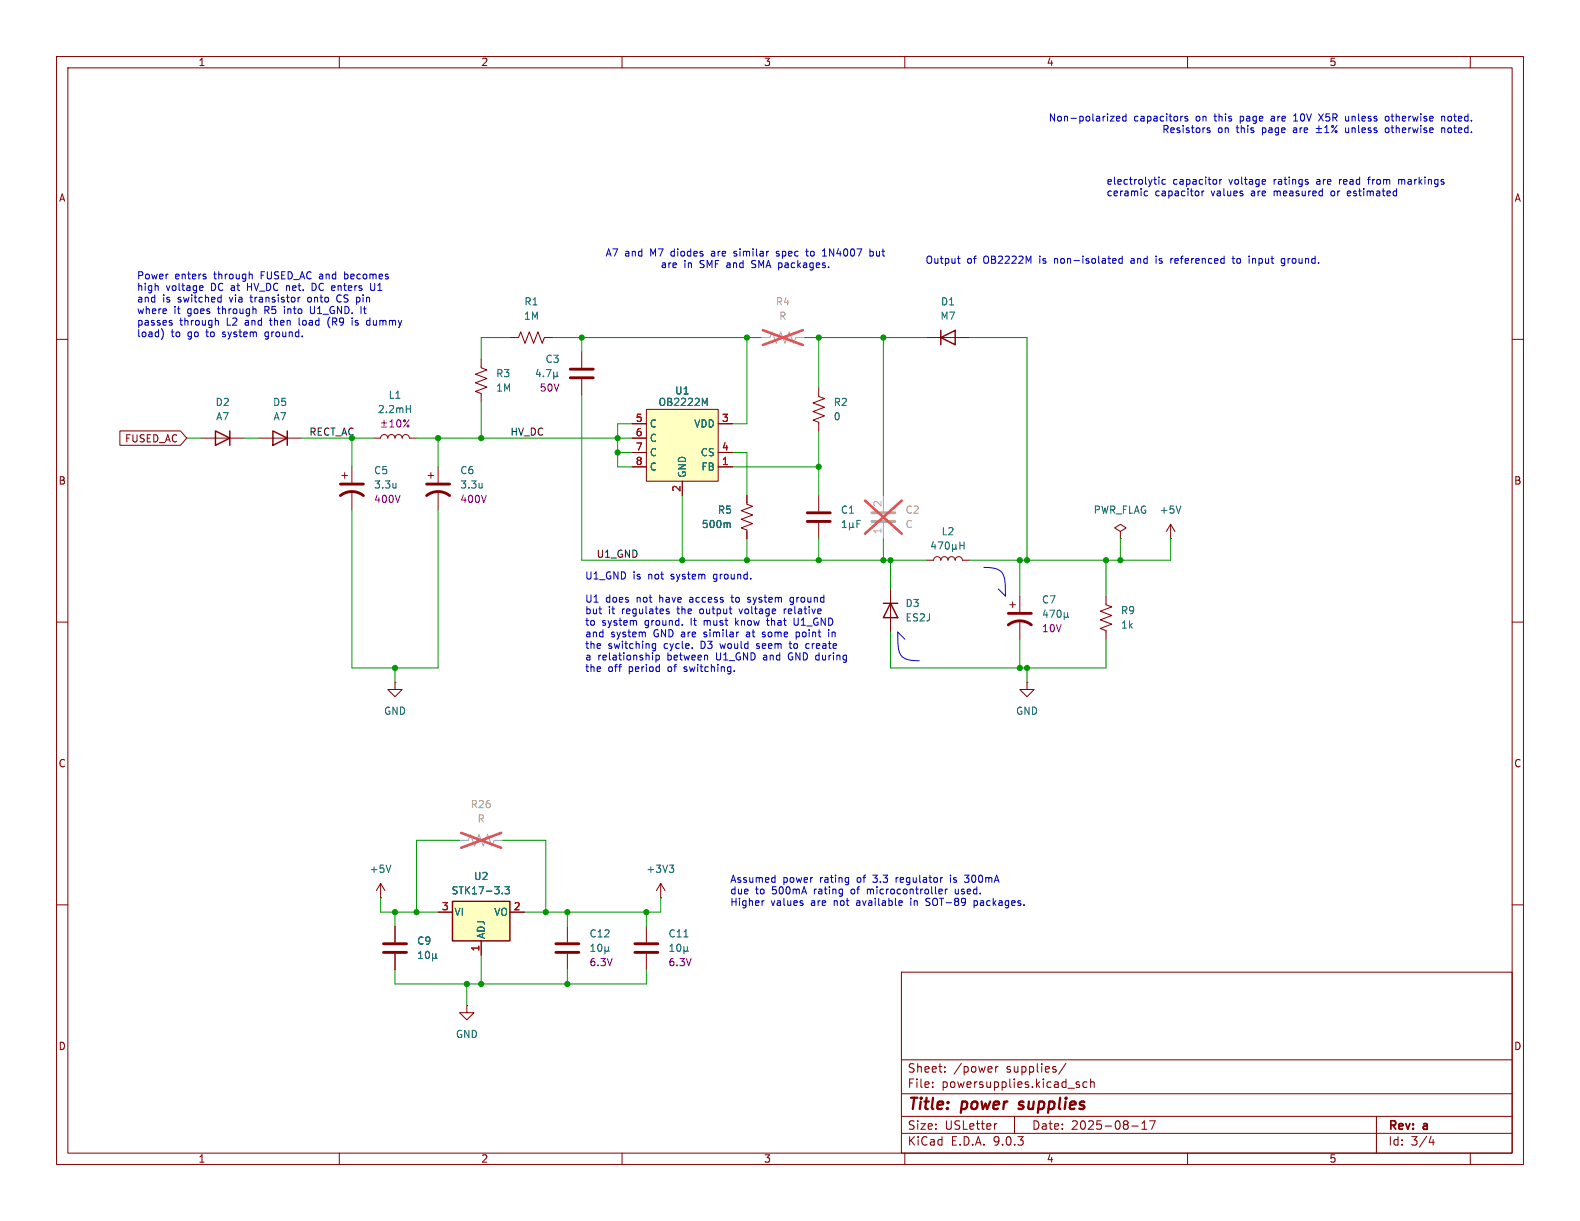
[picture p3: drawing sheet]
<svg xmlns="http://www.w3.org/2000/svg" width="279mm" height="216mm" viewBox="0 0 279 216" stroke-linecap="round" stroke-linejoin="round" font-family="sans-serif">
<g fill="none" stroke="#840000" stroke-width=".18">
<path d="M10 10h259.4v195.9h-259.4zM12 12h255.4v191.9h-255.4zM60 10v2M110 10v2M160 10v2M210 10v2M260 10v2M10 60h2M35.6 77.5h7.6M45.7 77.5h7.6M66 77.5h1.3a.64 .64 0 0 1 .6-.7 .64 .64 0 0 1 .7 .7 .64 .64 0 0 1 .6-.7 .64 .64 0 0 1 .6 .7 .64 .64 0 0 1 .7-.7 .64 .64 0 0 1 .6 .7 .64 .64 0 0 1 .7-.7 .64 .64 0 0 1 .6 .7h1.3M144.8 68.6v1.5l1 .4-2 .7 2 .8-2 .8 2 .7-2 .8 1 .4v1.5"/>
<path d="M267.4 60h2M75.7 84.1h1M76.2 83.6v1M77.5 82.6v2.7M77.5 86.9v3.3M10 110h2M267.4 110h2M69.8 120.7v1.2h1.3l-1.3 1.3-1.2-1.3h1.2M69.8 120.7h.1M10 160h2M100.3 163.8v2.8M100.3 168.7v2.8"/>
<path d="M159.4 171.9h108v32h-108zM267.4 160h2M159.4 197.4h108M159.4 193.4h108M159.4 187.4h108M164.9 192.1v.2M164.9 191.4v.1M167.1 189.4v.2M167.1 188.7v.1M176.1 188.6v1M176.3 198.7l-.3 .1M176.5 188.6l-.3 .1-.1 .2"/>
<path d="M179.4 197.4v3M188.5 188l-1.3 1.9M190.3 191.6l.6 .4-.2 .3-.4-.1M190.9 191.4l-.4-.1-.2 .2M192.2 191.4l-.4-.1-.3 .3v.4l.1 .2h.6M192.9 191.4l.2-.1 .3 .1 .1 .9M192.9 190.8v1.5M200.1 199.1h1.2M201.9 199.7h.9M201.9 198.6l.5-.4v1.5M203.3 198.2h1l-.7 1.5M243.4 197.4v6.5"/>
<path d="M60 203.9v2M110 203.9v2M159.4 200.4h108M160 203.9v2M210 203.9v2M253.1 200.9l-.4 1.1h.9M253.4 201.5v1M260 203.9v2"/>
</g>
<path d="M180.1 196l.2 .1M180.3 194.9l-.1 .3 .1 .1" fill="none" stroke="#840000" stroke-width=".4"/>
<path d="M71.8 72.3h.8M72.6 71.7v1.3M85.3 85.5v.8M85.3 86.2h-.1M104.5 168.2h.7M104.5 167.3l.4-.4v1.3M105.9 167l.1-.1a.68 .68 0 0 1 .4 .7 .68 .68 0 0 1-.4 .6 .84 .84 0 0 1-.1-1.2zM107 168l.2 .2h.2l.2-.2M107 167.4v1.2M107.6 168l.2 .2M107.6 167.4v.6" fill="none" stroke="#006464" stroke-width=".18"/>
<g fill="none" stroke="#840084" stroke-width=".18">
<path d="M67.4 74.8h1M67.4 75.5h1M67.9 74.3v1M68.9 75.5h.8M68.9 74.6l.4-.4v1.3M70.3 74.4l.2-.2a.68 .68 0 0 1 .4 .7 .68 .68 0 0 1-.4 .6l-.2-.1-.1-.4zM72.3 74.2l-.9 1.3"/>
<circle cx="71.5" cy="74.4" r=".18"/>
<circle cx="72.2" cy="75.3" r=".18"/>
</g>
<path d="M75.4 87.6a3.3 3.3 0 0 1 4.1 0M75.4 85.6h4.1M98.3 168.4h4.1M98.3 166.9h4.1" fill="none" stroke="#840000" stroke-width=".51"/>
<path d="M38.1 76.2l2.5 1.3-2.5 1.2zM40.6 76.2v2.5M48.3 76.2l2.5 1.3-2.5 1.2zM50.8 76.2v2.5" fill="none" stroke="#840000" stroke-width=".25"/>
<path d="M80 159.4h10.2v7h-10.2z" fill="#ffffc2"/>
<path d="M80 159.4h10.2v7h-10.2z" fill="none" stroke="#840000" stroke-width=".25"/>
<path d="M85.1 63.5v1.5l1 .4-2 .8 2 .7-2 .8 2 .8-2 .7 1 .4v1.5M102.9 62.2v2.8M102.9 67.1v2.8M77.5 161.3h2.5M85.1 166.4v2.5M90.2 161.3h2.5" fill="none" stroke="#840000" stroke-width=".18"/>
<path d="M95.1 65.3l-.3 .9h.8M95.4 65.8v.8M96.1 66.5v.1M96.6 65.3h.8l-.5 1.3M97.9 65.8v1.2M97.9 66.4l.2 .2h.2l.2-.2M98.5 66.4l.2 .2M98.5 65.8v.6M88.8 157.9v.2M89.3 156.8h.8l-.4 .5 .3 .1v.5l-.2 .2-.5-.2" fill="none" stroke="#006464" stroke-width=".18"/>
<path d="M100.8 65.3h4.1M100.8 66.8h4.1" fill="none" stroke="#840000" stroke-width=".51"/>
<path d="M81.3 148.6h1.5l.4-1 .7 2 .8-2 .8 2 .7-2 .8 2 .4-1h1.5" fill="none" stroke="#a1a1a1" stroke-width=".18"/>
<path d="M81.6 147.3l7 2.6M88.6 147.3l-7 2.6" fill="none" stroke="#e65255" stroke-width=".46"/>
<path d="M114.3 72.4h12.7v12.7h-12.7z" fill="#ffffc2"/>
<g fill="none" stroke="#840000" stroke-width=".18">
<path d="M90.2 59.7h1.5l.4-1 .7 2 .8-2 .8 2 .7-2 .8 2 .4-1h1.5M163.8 59.7h7.6M21.2 76.2h10.7l1.1 1.3-1.1 1.2h-10.7zM111.8 74.9h2.5M111.8 77.5h2.5M114.3 72.4h12.7v12.7h-12.7zM127 74.9h2.5M60.5 84.1h1M61 83.6v1M62.2 82.6v2.7M62.2 86.9v3.3M111.8 80h2.5"/>
<path d="M111.8 82.6h2.5M120.6 85.1v2.5M127 80h2.5M127 82.6h2.5M132.1 87.6v1.6l1 .3-2 .8 2 .8-2 .7 2 .8-2 .7 1 .4v1.6M144.8 87.6v2.8M144.8 92.5v2.8M163.8 99.1h1.3a.64 .64 0 0 1 .6-.7 .64 .64 0 0 1 .7 .7 .64 .64 0 0 1 .6-.7 .64 .64 0 0 1 .6 .7 .64 .64 0 0 1 .7-.7 .64 .64 0 0 1 .6 .7 .64 .64 0 0 1 .6-.7 .64 .64 0 0 1 .7 .7h1.2M198.1 94l1-.7-1-.6-1 .6 1 .7v1.3M198.1 95.3h.1M207 95.3h.1M207 92.7l-.8 1.3"/>
<path d="M207 92.7l.8 1.3M207 92.7v2.6M157.5 104.1v7.7M178.6 106.9h1M179.1 106.4v1M180.3 105.4v2.8M180.3 109.7v3.3M195.6 105.4v1.5l1 .4-2 .8 2 .7-2 .8 2 .8-2 .7 1 .4v1.5M181.6 120.7v1.2h1.3l-1.3 1.3-1.3-1.3h1.3M181.6 120.7h.1M67.3 158.8h.1M67.3 156.2l-.8 1.3"/>
<path d="M67.3 156.2l.8 1.3M67.3 156.2v2.6M116.8 158.8h.1M116.8 156.2l-.7 1.3M116.8 156.2l.8 1.3M116.8 156.2v2.6M69.8 163.8v2.8M69.8 168.7v2.8M77.5 161.3h2.5M82.5 177.8v1.3h1.3l-1.3 1.2-1.2-1.2h1.2M82.5 177.8h.1M85.1 166.4v2.5"/>
<path d="M90.2 161.3h2.5M114.3 163.8v2.8M114.3 168.7v2.8"/>
</g>
<g fill="none" stroke="#006464" stroke-width=".18">
<path d="M124.6 71.3l.4-.9v1.3M70 85.5v.8M70 86.2h.1M128.8 92.4l.3 .2v.7M148.9 93.3h.8M148.9 92.4l.4-.4v1.3M150.2 93.1l.2 .2h.2l.2-.2M150.2 92.4v1.3M150.8 93.1l.2 .2M150.8 92.4v.7M151.5 92.6h.5M152.1 92h-.6v1.3"/>
<path d="M165 95.8l-.3 .9h.8M165.3 96.3v.8M165.9 95.8h.8l-.5 1.3M167.3 96l.2-.2a.68 .68 0 0 1 .4 .7 .68 .68 0 0 1-.4 .6l-.2-.1-.1-.4zM168.4 96.9l.2 .2h.2l.2-.2M168.4 96.3v1.2M169 96.9l.2 .2M169 96.3v.6M169.8 95.8v1.3M169.8 96.4h.7M170.5 95.8v1.3M208.8 89.5l-.4 1.2"/>
<path d="M184.8 107.8l-.3 .9h.8M185.1 108.3v.9M185.7 107.9h.8l-.5 1.3M187 108l.2-.1a.68 .68 0 0 1 .5 .6 .68 .68 0 0 1-.5 .7l-.2-.2-.1-.3zM188.2 109l.2 .2h.2l.2-.2M188.2 108.3v1.3M188.8 109l.2 .2M188.8 108.3v.7M69.1 153l-.4 1.2M88.8 157.9v.2M89.3 156.8h.8l-.4 .5 .3 .1v.5l-.2 .2-.5-.2M118.4 153h.7l-.4 .5"/>
<path d="M118.9 153.5l.2 .2v.3l-.2 .2M74 169.5h.7M74 168.6l.4-.4v1.3M75.3 168.3l.2-.1a.68 .68 0 0 1 .5 .7 .68 .68 0 0 1-.5 .6l-.2-.1-.1-.4zM76.5 169.3l.2 .2h.2l.2-.2M76.5 168.6v1.3M77.1 169.3l.2 .2M77.1 168.6v.7M118.5 168.2h.7M118.5 167.3l.3-.4v1.3M119.9 167l.1-.1a.68 .68 0 0 1 .4 .7 .68 .68 0 0 1-.4 .6 .84 .84 0 0 1-.1-1.2zM120.9 168l.2 .2h.3l.1-.2"/>
<path d="M120.9 167.4v1.2M120.9 165.7h.8M121.5 168l.2 .2M121.5 167.4v.6"/>
</g>
<path d="M60.2 87.6a3.3 3.3 0 0 1 4.1 0M60.2 85.6h4.1M142.7 90.7h4.1M142.7 92.2h4.1M178.3 110.5a3.3 3.3 0 0 1 4.1 0M178.3 108.5h4.1M67.8 168.4h4.1M67.8 166.9h4.1M112.3 168.4h4M112.3 166.9h4" fill="none" stroke="#840000" stroke-width=".51"/>
<path d="M166.4 59.7l2.5-1.3v2.6zM166.4 58.4v2.6M156.2 106.7h2.5M157.5 106.7l1.2 2.5h-2.5z" fill="none" stroke="#840000" stroke-width=".25"/>
<path d="M154.2 92.2h4M154.2 90.7h4" fill="none" stroke="#a1a1a1" stroke-width=".51"/>
<path d="M134.6 59.7h1.5l.4-1 .8 2 .7-2 .8 2 .8-2 .7 2 .4-1h1.5M156.2 87.6v2.8M156.2 92.5v2.8" fill="none" stroke="#a1a1a1" stroke-width=".18"/>
<path d="M134.9 58.4l7.1 2.6M142 58.4l-7.1 2.6M153 88.5l6.4 5.9M159.4 88.5l-6.4 5.9" fill="none" stroke="#e65255" stroke-width=".46"/>
<g fill="none" stroke="#009600" stroke-width=".18">
<path d="M90.2 59.7h-5.1v3.8M97.8 59.7h36.8M102.9 59.7v2.5M132.1 59.7v15.2h-2.6M142.2 59.7h21.6M144.8 59.7v8.9M156.2 59.7v27.9M171.4 59.7h10.2v39.4M33 77.5h2.6M43.2 77.5h2.5M53.3 77.5h12.7M62.2 77.5v5.1"/>
<path d="M73.7 77.5h38.1M77.5 77.5v5.1M85.1 71.1v6.4M102.9 69.9v29.2h60.9M111.8 74.9h-2.6v7.7h2.6M144.8 76.2v11.4M62.2 90.2v27.9h15.3v-27.9M109.2 80h2.6M120.6 87.6v11.5M129.5 82.6h15.3M129.5 80h2.6v7.6M132.1 95.3v3.8"/>
<path d="M144.8 95.3v3.8M156.2 95.3v3.8M157.5 99.1v5M180.3 99.1v6.3M195.6 99.1v6.3M198.1 95.3v3.8M207 95.3v3.8h-35.6M69.8 118.1v2.6M157.5 111.8v6.3h38.1v-5.1M180.3 113v5.1M181.6 118.1v2.6M67.3 158.8v2.5h10.2"/>
<path d="M81.3 148.6h-7.6v12.7M88.9 148.6h7.6v12.7M116.8 158.8v2.5h-24.1M69.8 171.5v2.5h44.5v-2.5M69.8 161.3v2.5M82.5 174v3.8M85.1 168.9v5.1M100.3 161.3v2.5M100.3 171.5v2.5M114.3 161.3v2.5"/>
</g>
<g fill="none" stroke="#0000c2" stroke-width=".18">
<path d="M196.3 20.6h.7l-.7 .8h.7M197.4 21l.6-.1v-.3h-.4l-.2 .1 .1 .6h.5M199.1 20.6h-.3l-.3 .2 .1 .5h.5M199.1 20.1v1.3M202.3 34.4l.3 .2h.3M202.5 33.8l-.2 .2M204.9 31.3v.1M204.9 31.7v.9M206.1 31.8l-.4-.1-.2 .3 .1 .5h.5M209 20.6h.2M210 20.6h-.3l-.2 .1 .1 .2 .4 .1v.3h-.5M212.6 33.8v.8"/>
<path d="M212.7 33.8l-.1 .2M213.9 22.7l-.3-.1-.1 .2v.2l.4 .1v.3h-.4M215.7 31.7v.9M216.1 31.7l-.4 .3M223.6 31.7l.2 .3-.6 .2M223.7 32.5l-.1 .1M224.9 20.6h-.1M224.9 20.9l-.1 .2 .1 .3M228.8 21.4h.7M228.8 20.5l.3-.4v1.3M232.7 23.4h1M232.7 22.7h1"/>
<path d="M233.2 20.1l.8 1.3M233.2 22.2v1M234 20.1l-.8 1.3M234.3 23.4h.7M234.3 22.5l.3-.3v1.2M235.5 33.8l-.1 .2 .1 .6M235.5 22.2v.2l.1 .1 .2-.1v-.2M236.4 22.2l-.9 1.2M236.9 31.7v.9M237.1 31.7l-.2 .3M237.9 22.6v.7l.4 .1M238.5 21.3l-.4 .1"/>
<path d="M238.5 20.6v.8M238.7 33.8h-.3l-.1 .2v.6h.4M238.9 34.1l-.6 .1M241.8 31.7h.5M242.3 31.3l-.3 .2v1.1M245 20.7l.2-.1 .4 .1v.5l-.1 .1-.3 .1-.2-.1zM245.5 22.7l-.3-.1-.2 .2v.5l.2 .1h.3M247.3 31.9l.4-.2 .2 .2M247.3 31.7v.9M254.9 20.7l.2-.1h.3l.1 .8M254.9 20.6v.8M254.9 22.6v.8"/>
<path d="M254.9 22.7l.2-.1 .3 .1 .1 .7M256.1 20.7v.6M27.9 50.6l.1 .8M28.8 58.6v.9l-.3 .5M30.3 57.1l.2 .2-.2 .2M30.3 56.7h.1M35.5 50.5l.3 .1 .1 .2-.6 .1M35.8 51.3l-.3 .1M36.4 49v.3M38.6 56.7v.8M38.7 52.6h.4M39.1 52.1v1.3"/>
<path d="M39.1 53.3l-.4 .1M44.4 48.5l.2 .2v.6M46.9 59.9l.1 .1M47.1 58.7l-.3 .2v.4l.3 .2M50.3 54.6v.9M52.7 52.6v.8M52.9 56.2v1.1l.2 .2M53.1 52.6l-.4 .2M54.5 52.6l-.1 .2 .1 .5M54.9 54.2v1l.1 .2 .4 .1M55.2 50.1v1.3l.5-.1M58.1 56.4a1.48 1.48 0 0 0 .2 1.6"/>
<path d="M59.8 52.2a.72 .72 0 0 0 .2 1.2M60.9 48v1.3M60.9 49.3h.2M61.1 48.5h-.2M62.3 56.7v.8M63.8 54.2v1.3M65.1 56.7h.3M65.4 56.2v1.3M65.4 57.4l-.3 .1M65.5 50.1v1l.3 .3 .3-.1 .2-.2v-1M129.8 45.2l.1 .1M130 44.4l-.2 .2 .2 .3"/>
<path d="M137.3 45.2l.3 .1M137.6 44.4l-.3 .2v.2l.3 .1M142.5 44.4h.5M142.7 44v1.1l.3 .2M145.4 45.3h.8M145.7 44.2l.1-.2v1.3M153.8 44.5l.4-.1 .2 .3-.1 .5h-.5M153.8 44v1.3M169.3 45.7h.5M169.5 45.3v1.1l.3 .2M196.9 45.7l.4 .1 .1 .2-.6 .1M197.3 46.5l-.4 .1"/>
<path d="M198.4 45.8l-.3-.1-.3 .3 .2 .5h.4M198.4 45.3v1.3M200.1 45.7l-.1 .1M200.1 46.1l-.1 .2 .1 .3M204.4 45.3v.1M204.4 45.7v.9M207.4 45.7l-.4 .3M217.9 45.7h.4M218 45.3v1.1l.3 .2M221.5 45.7v.9M221.9 45.7l-.4 .1M226.7 45.8h.5"/>
<path d="M226.7 46.5h.5M227.2 45.7v1l-.3 .3-.3-.1M112.5 109.8v.8M114.1 111.8v.8M115.4 115.4v.2M115.4 115.9v.8M115.9 113.9l-.3-.1-.3 .3 .2 .5h.4M115.9 113.8v1l-.2 .3-.3-.1M116 115.9v1.2M116 115.9h.4l.2 .2-.1 .5h-.5M117.9 108l.4 .2 .1 .1-.2 .2h-.4M117.9 107.7h.4"/>
<path d="M120.7 110.4v.2M129.2 105.6h.5M129.4 105.2l.1 1.2M129.8 118.6v.1M130.1 109.3v1.3M130.6 109.7l-.5 .5M130.7 107.7l.3 .8M132.1 111.8h-.1M132.1 112.1l-.1 .2 .1 .3M132.2 106.4l.4 .1M132.6 105.6l-.4 .2 .1 .2 .3 .1M133.8 114.6l.1 .1"/>
<path d="M134 113.8l-.2 .2 .2 .2M134.8 112.5l.4 .1M135.2 111.8l-.4 .1 .1 .2 .3 .1M135.7 109.3v1.1l.3 .2M138.7 107.7v.8M138.8 107.7l-.1 .2M139.5 113.8h.5M139.6 115.5l-.2 .5 .2 .6M139.7 113.4v1.1l.3 .2M140.2 106.8l-.1 .1-.3-.1M140.3 105.7l-.4-.1-.2 .3 .1 .5h.5M140.4 109.3l.1 1.1 .2 .2 .3-.1"/>
<path d="M140.8 111.8h.4l.1 .1M140.8 111.8v1.2M141.3 112.5l-.1 .1-.4-.1M142.5 114.5l.2 .2 .4-.1M142.6 113.9h-.1M146.5 111.8v.8M147.1 111.8v.8M147.3 111.8l-.2 .1M160 113l-1.3-1.2 .1 2a2.93 2.93 0 0 0 .9 2.5l1 .4 1.9 .1M174 100.3l.8 .1a2.54 2.54 0 0 1 2.9 2l.1 3-1.3-1.3M135.1 159.3l-.3 .1M136.7 155.2h.4"/>
<path d="M137.1 154.7v1.3M137.1 156h-.4M142 159.7v.3M149.9 155.2h.2M150.1 155.2l-.1 1.1M150.1 156h-.2M153.4 157.2v.9M153.6 157.2l-.2 .1M158.5 155.2v.8M158.7 155.2l-.2 .2M159.4 159.3l.2 .3-.7 .1M161.1 159.3v.8"/>
<path d="M163.8 159v.3l.4 .2M166.6 158l-.4 .1M166.6 157.3v.2l-.6 .1M166.6 155.2h.1M167.2 157.2v.9M167.5 157.2l-.3 .3M168.1 154.7v.2M168.1 155.2v.8M168.9 157.2v.7l.4 .2M170.6 154.7h.7l-.4 .5 .3 .1M170.6 156h.6M172.3 159.3h.3l.2 .1"/>
<path d="M172.3 159.3v1.2M172.8 160l-.2 .1-.3-.1M159.5 160l-.1 .1M163.7 160l.5 .1"/>
<circle cx="236.3" cy="23.3" r=".18"/>
</g>
<g fill="#009600" stroke="#009600" stroke-width=".18">
<circle cx="100.3" cy="161.3" r=".46"/>
<circle cx="100.3" cy="174" r=".46"/>
<circle cx="96.5" cy="161.3" r=".46"/>
<circle cx="73.7" cy="161.3" r=".46"/>
<circle cx="69.8" cy="161.3" r=".46"/>
<circle cx="85.1" cy="174" r=".46"/>
<circle cx="82.5" cy="174" r=".46"/>
<circle cx="114.3" cy="161.3" r=".46"/>
<circle cx="144.8" cy="82.6" r=".46"/>
<circle cx="144.8" cy="59.7" r=".46"/>
<circle cx="109.2" cy="77.5" r=".46"/>
<circle cx="132.1" cy="99.1" r=".46"/>
<circle cx="144.8" cy="99.1" r=".46"/>
<circle cx="120.6" cy="99.1" r=".46"/>
<circle cx="156.2" cy="99.1" r=".46"/>
<circle cx="157.5" cy="99.1" r=".46"/>
<circle cx="180.3" cy="118.1" r=".46"/>
<circle cx="181.6" cy="118.1" r=".46"/>
<circle cx="195.6" cy="99.1" r=".46"/>
<circle cx="180.3" cy="99.1" r=".46"/>
<circle cx="156.2" cy="59.7" r=".46"/>
<circle cx="181.6" cy="99.1" r=".46"/>
<circle cx="198.1" cy="99.1" r=".46"/>
<circle cx="102.9" cy="59.7" r=".46"/>
<circle cx="132.1" cy="59.7" r=".46"/>
<circle cx="109.2" cy="80" r=".46"/>
<circle cx="85.1" cy="77.5" r=".46"/>
<circle cx="77.5" cy="77.5" r=".46"/>
<circle cx="69.8" cy="118.1" r=".46"/>
</g>
<g font-size="2.8" fill="#840000">
<text x="160.4" y="196.8">Title:</text>
<text x="170.1" y="196.8">power</text>
<text x="181" y="196.8">supplies</text>
</g>
<g font-size="2.1" fill="#840000">
<text x="160.4" y="189.9">Sheet:</text>
<text x="168.6" y="189.9">/power</text>
<text x="178" y="189.9">supplies/</text>
<text x="160.4" y="192.6">File:</text>
<text x="166.5" y="192.6">powersupplies.kicad_sch</text>
<text x="160.4" y="202.8">KiCad</text>
<text x="160.4" y="200">Size:</text>
<text x="167.1" y="200">USLetter</text>
<text x="168.1" y="202.8">E.D.A.</text>
<text x="175.7" y="202.8">9.0.3</text>
<text x="182.4" y="200">Date:</text>
<text x="189.4" y="200">2025-08-17</text>
<text x="245.4" y="200.2">Rev:</text>
<text x="245.4" y="202.8">Id:</text>
<text x="249.5" y="202.8">3/4</text>
<text x="251.8" y="200.2">a</text>
</g>
<g font-size="1.8" fill="#840000">
<text x="35" y="11.9">1</text>
<text x="85" y="11.9">2</text>
<text x="135" y="11.9">3</text>
<text x="185" y="11.9">4</text>
<text x="235" y="11.9">5</text>
<text x="10.3" y="35.9">A</text>
<text x="267.7" y="35.9">A</text>
<text x="22" y="78.4">FUSED_AC</text>
<text x="10.3" y="85.9">B</text>
<text x="267.7" y="85.9">B</text>
<text x="10.3" y="135.9">C</text>
<text x="267.7" y="135.9">C</text>
<text x="10.3" y="185.9">D</text>
<text x="267.7" y="185.9">D</text>
<text x="35" y="205.8">1</text>
<text x="85" y="205.8">2</text>
<text x="135" y="205.8">3</text>
<text x="185" y="205.8">4</text>
<text x="235" y="205.8">5</text>
</g>
<g font-size="1.8" fill="#0000c2">
<text x="185.4" y="21.7">Non-polarized</text>
<text x="200.5" y="21.7">capacitors</text>
<text x="205.4" y="23.7">Resistors</text>
<text x="211.6" y="21.7">on</text>
<text x="215" y="21.7">this</text>
<text x="215.3" y="23.7">on</text>
<text x="218.8" y="23.7">this</text>
<text x="219.7" y="21.7">page</text>
<text x="223.5" y="23.7">page</text>
<text x="225.4" y="21.7">are</text>
<text x="229.2" y="23.7">are</text>
<text x="229.6" y="21.7">10V</text>
<text x="234.3" y="21.7">X5R</text>
<text x="238.8" y="23.7">unless</text>
<text x="239.2" y="21.7">unless</text>
<text x="246" y="23.7">otherwise</text>
<text x="246.4" y="21.7">otherwise</text>
<text x="256.2" y="23.7">noted.</text>
<text x="256.6" y="21.7">noted.</text>
<text x="195.6" y="32.9">electrolytic</text>
<text x="195.6" y="34.9">ceramic</text>
<text x="204.2" y="34.9">capacitor</text>
<text x="207.4" y="32.9">capacitor</text>
<text x="214.3" y="34.9">values</text>
<text x="217.5" y="32.9">voltage</text>
<text x="221.5" y="34.9">are</text>
<text x="225.5" y="32.9">ratings</text>
<text x="225.7" y="34.9">measured</text>
<text x="233.3" y="32.9">are</text>
<text x="236" y="34.9">or</text>
<text x="237.5" y="32.9">read</text>
<text x="239.1" y="34.9">estimated</text>
<text x="242.8" y="32.9">from</text>
<text x="248.3" y="32.9">markings</text>
<text x="107" y="45.6">A7</text>
<text x="110.5" y="45.6">and</text>
<text x="115.1" y="45.6">M7</text>
<text x="116.7" y="47.6">are</text>
<text x="118.9" y="45.6">diodes</text>
<text x="120.9" y="47.6">in</text>
<text x="123.8" y="47.6">SMF and</text>
<text x="126.2" y="45.6">are</text>
<text x="130.4" y="45.6">similar</text>
<text x="133.4" y="47.6">SMA packages.</text>
<text x="138.1" y="45.6">spec</text>
<text x="143.7" y="45.6">to</text>
<text x="146.7" y="45.6">1N4007</text>
<text x="155.3" y="45.6">but</text>
<text x="163.6" y="46.8">Output</text>
<text x="171" y="46.8">of</text>
<text x="174" y="46.8">OB2222M</text>
<text x="184.1" y="46.8">is</text>
<text x="186.9" y="46.8">non-isolated</text>
<text x="200.6" y="46.8">and</text>
<text x="205.3" y="46.8">is</text>
<text x="208.1" y="46.8">referenced</text>
<text x="219.3" y="46.8">to</text>
<text x="222.3" y="46.8">input</text>
<text x="228.3" y="46.8">ground.</text>
<text x="24.1" y="49.6">Power</text>
<text x="24.1" y="51.6">high</text>
<text x="24.1" y="53.7">and</text>
<text x="28.7" y="53.7">is</text>
<text x="29.4" y="51.6">voltage</text>
<text x="30.9" y="49.6">enters</text>
<text x="31.6" y="53.7">switched</text>
<text x="37.4" y="51.6">DC at</text>
<text x="38" y="49.6">through</text>
<text x="40.9" y="53.7">via</text>
<text x="44.2" y="51.6">HV_DC net.</text>
<text x="44.8" y="53.7">transistor</text>
<text x="46.4" y="49.6">FUSED_AC and</text>
<text x="55.1" y="53.7">onto</text>
<text x="56" y="51.6">DC enters</text>
<text x="60.4" y="53.7">CS pin</text>
<text x="61.6" y="49.6">becomes</text>
<text x="66.8" y="51.6">U1</text>
<text x="24.1" y="55.7">where</text>
<text x="24.1" y="57.8">passes</text>
<text x="24.1" y="59.8">load)</text>
<text x="30.3" y="59.8">to</text>
<text x="30.7" y="55.7">it</text>
<text x="31.8" y="57.8">through</text>
<text x="33.2" y="55.7">goes</text>
<text x="33.3" y="59.8">go</text>
<text x="36.8" y="59.8">to</text>
<text x="38.8" y="55.7">through</text>
<text x="39.8" y="59.8">system</text>
<text x="40.2" y="57.8">L2</text>
<text x="43.6" y="57.8">and</text>
<text x="47.3" y="55.7">R5</text>
<text x="47.5" y="59.8">ground.</text>
<text x="48.2" y="57.8">then</text>
<text x="50.9" y="55.7">into</text>
<text x="53.5" y="57.8">load</text>
<text x="55.7" y="55.7">U1_GND.</text>
<text x="58.8" y="57.8">(R9</text>
<text x="63.3" y="57.8">is</text>
<text x="64.9" y="55.7">It</text>
<text x="66.1" y="57.8">dummy</text>
<text x="103.4" y="102.7">U1_GND</text>
<text x="103.4" y="106.8">U1</text>
<text x="107.1" y="106.8">does</text>
<text x="111.9" y="102.7">is</text>
<text x="112.7" y="106.8">not</text>
<text x="114.7" y="102.7">not</text>
<text x="116.9" y="106.8">have</text>
<text x="118.9" y="102.7">system</text>
<text x="122.4" y="106.8">access</text>
<text x="126.6" y="102.7">ground.</text>
<text x="130" y="106.8">to</text>
<text x="133.1" y="106.8">system</text>
<text x="140.8" y="106.8">ground</text>
<text x="103.4" y="108.8">but</text>
<text x="103.4" y="110.8">to</text>
<text x="103.4" y="112.9">and</text>
<text x="106.4" y="110.8">system</text>
<text x="107.6" y="108.8">it</text>
<text x="108" y="112.9">system</text>
<text x="110.1" y="108.8">regulates</text>
<text x="114.1" y="110.8">ground.</text>
<text x="115.7" y="112.9">GND are</text>
<text x="120.1" y="108.8">the</text>
<text x="122.4" y="110.8">It</text>
<text x="124.2" y="108.8">output</text>
<text x="124.9" y="110.8">must</text>
<text x="124.9" y="112.9">similar</text>
<text x="130.7" y="110.8">know</text>
<text x="131.4" y="108.8">voltage</text>
<text x="132.6" y="112.9">at</text>
<text x="135.7" y="112.9">some</text>
<text x="136.5" y="110.8">that</text>
<text x="139.5" y="108.8">relative</text>
<text x="141.4" y="110.8">U1_GND</text>
<text x="141.8" y="112.9">point</text>
<text x="147.8" y="112.9">in</text>
<text x="103.4" y="114.9">the</text>
<text x="103.4" y="117">a</text>
<text x="103.4" y="119">the</text>
<text x="105.7" y="117">relationship</text>
<text x="107.5" y="114.9">switching</text>
<text x="107.5" y="119">off</text>
<text x="111.3" y="119">period</text>
<text x="117.5" y="114.9">cycle.</text>
<text x="118.1" y="117">between</text>
<text x="118.4" y="119">of</text>
<text x="121.4" y="119">switching.</text>
<text x="124.2" y="114.9">D3</text>
<text x="126.9" y="117">U1_GND</text>
<text x="127.8" y="114.9">would</text>
<text x="134.5" y="114.9">seem</text>
<text x="135.5" y="117">and</text>
<text x="140.1" y="117">GND during</text>
<text x="140.5" y="114.9">to</text>
<text x="143.6" y="114.9">create</text>
<text x="129" y="156.3">Assumed</text>
<text x="129" y="158.3">due</text>
<text x="129" y="160.4">Higher</text>
<text x="133.6" y="158.3">to</text>
<text x="136.3" y="160.4">values</text>
<text x="136.6" y="158.3">500mA</text>
<text x="138.4" y="156.3">power</text>
<text x="143.5" y="160.4">are</text>
<text x="144.2" y="158.3">rating</text>
<text x="145.1" y="156.3">rating</text>
<text x="147.7" y="160.4">not</text>
<text x="151" y="158.3">of</text>
<text x="151.8" y="156.3">of</text>
<text x="151.9" y="160.4">available</text>
<text x="154" y="158.3">microcontroller</text>
<text x="154.9" y="156.3">3.3</text>
<text x="159.1" y="156.3">regulator</text>
<text x="161.7" y="160.4">in</text>
<text x="164.6" y="160.4">SOT-89</text>
<text x="168.9" y="156.3">is</text>
<text x="169.7" y="158.3">used.</text>
<text x="171.7" y="156.3">300mA</text>
<text x="173.3" y="160.4">packages.</text>
</g>
<g font-size="1.8" fill="#006464">
<text x="92.5" y="56.7">1M</text>
<text x="92.6" y="54.2">R1</text>
<text x="166.2" y="56.7">M7</text>
<text x="166.3" y="54.2">D1</text>
<text x="96.4" y="64.4">C3</text>
<text x="38" y="72">D2</text>
<text x="48.2" y="72">D5</text>
<text x="68.6" y="70.7">L1</text>
<text x="87.6" y="66.9">R3</text>
<text x="87.6" y="69.4">1M</text>
<text x="116.4" y="72">OB2222M</text>
<text x="119.3" y="70">U1</text>
<text x="147.3" y="72">R2</text>
<text x="38.1" y="74.5">A7</text>
<text x="48.3" y="74.5">A7</text>
<text x="66.7" y="73.3">2.2mH</text>
<text x="114.8" y="75.8">C</text>
<text x="122.7" y="75.8">VDD</text>
<text x="147.3" y="74.5">0</text>
<text x="114.8" y="78.3">C</text>
<text x="114.8" y="80.9">C</text>
<text x="114.8" y="83.4">C</text>
<text x="123.8" y="80.9">CS</text>
<text x="123.9" y="83.4">FB</text>
<text x="66" y="84">C5</text>
<text x="66" y="86.6">3.3u</text>
<text x="81.3" y="84">C6</text>
<text x="81.3" y="86.6">3.3u</text>
<text x="121.5" y="84.6" transform="rotate(-90 121.5 84.6)">GND</text>
<text x="124" y="93.6">500m</text>
<text x="126.8" y="91">R5</text>
<text x="148.6" y="91">C1</text>
<text x="166.4" y="94.8">L2</text>
<text x="193.3" y="91">PWR_FLAG</text>
<text x="205" y="91">+5V</text>
<text x="160" y="107.5">D3</text>
<text x="184.2" y="106.9">C7</text>
<text x="160" y="110.1">ES2J</text>
<text x="198.1" y="108.8">R9</text>
<text x="198.1" y="111.4">1k</text>
<text x="67.8" y="126.6">GND</text>
<text x="179.6" y="126.6">GND</text>
<text x="65.3" y="154.5">+5V</text>
<text x="83.7" y="155.8">U2</text>
<text x="114.2" y="154.5">+3V3</text>
<text x="79.8" y="158.3">STK17-3.3</text>
<text x="73.7" y="167.2">C9</text>
<text x="80.3" y="162.2">VI</text>
<text x="86" y="166.1" transform="rotate(-90 86 166.1)">ADJ</text>
<text x="87.3" y="162.2">VO</text>
<text x="104.1" y="166">C12</text>
<text x="118.1" y="166">C11</text>
<text x="80.5" y="183.7">GND</text>
</g>
<g font-size="1.8" fill="#989898">
<text x="137.1" y="54.2">R4</text>
<text x="137.7" y="56.7">R</text>
<text x="160" y="91">C2</text>
<text x="160" y="93.6">C</text>
<text x="83.1" y="143.1">R26</text>
<text x="84.4" y="145.6">R</text>
</g>
<g font-size="1.8" fill="#840084">
<text x="95.3" y="69.4">50V</text>
<text x="66" y="89.1">400V</text>
<text x="81.3" y="89.1">400V</text>
<text x="184.2" y="112">10V</text>
<text x="104.1" y="171">6.3V</text>
<text x="118.1" y="171">6.3V</text>
</g>
<text font-size="1.8" fill="#009600" x="54.6" y="77.1">RECT_AC</text>
<g font-size="1.8" fill="#0f0f0f">
<text x="90.2" y="77.1">HV_DC</text>
<text x="105.4" y="98.7">U1_GND</text>
</g>
<g font-size="1.8" fill="#a90000">
<text x="112.3" y="74.7">5</text>
<text x="112.3" y="77.2">6</text>
<text x="127.6" y="74.7">3</text>
<text x="112.3" y="79.8">7</text>
<text x="112.3" y="82.3">8</text>
<text x="127.6" y="79.8">4</text>
<text x="127.6" y="82.3">1</text>
<text x="120.4" y="87.1" transform="rotate(-90 120.4 87.1)">2</text>
<text x="78" y="161">3</text>
<text x="90.7" y="161">2</text>
<text x="84.8" y="168.3" transform="rotate(-90 84.8 168.3)">1</text>
</g>
<g font-size="1.8" fill="#aaa">
<text x="156" y="89.7" transform="rotate(-90 156 89.7)">2</text>
<text x="156" y="94.6" transform="rotate(-90 156 94.6)">1</text>
</g>
</svg>
